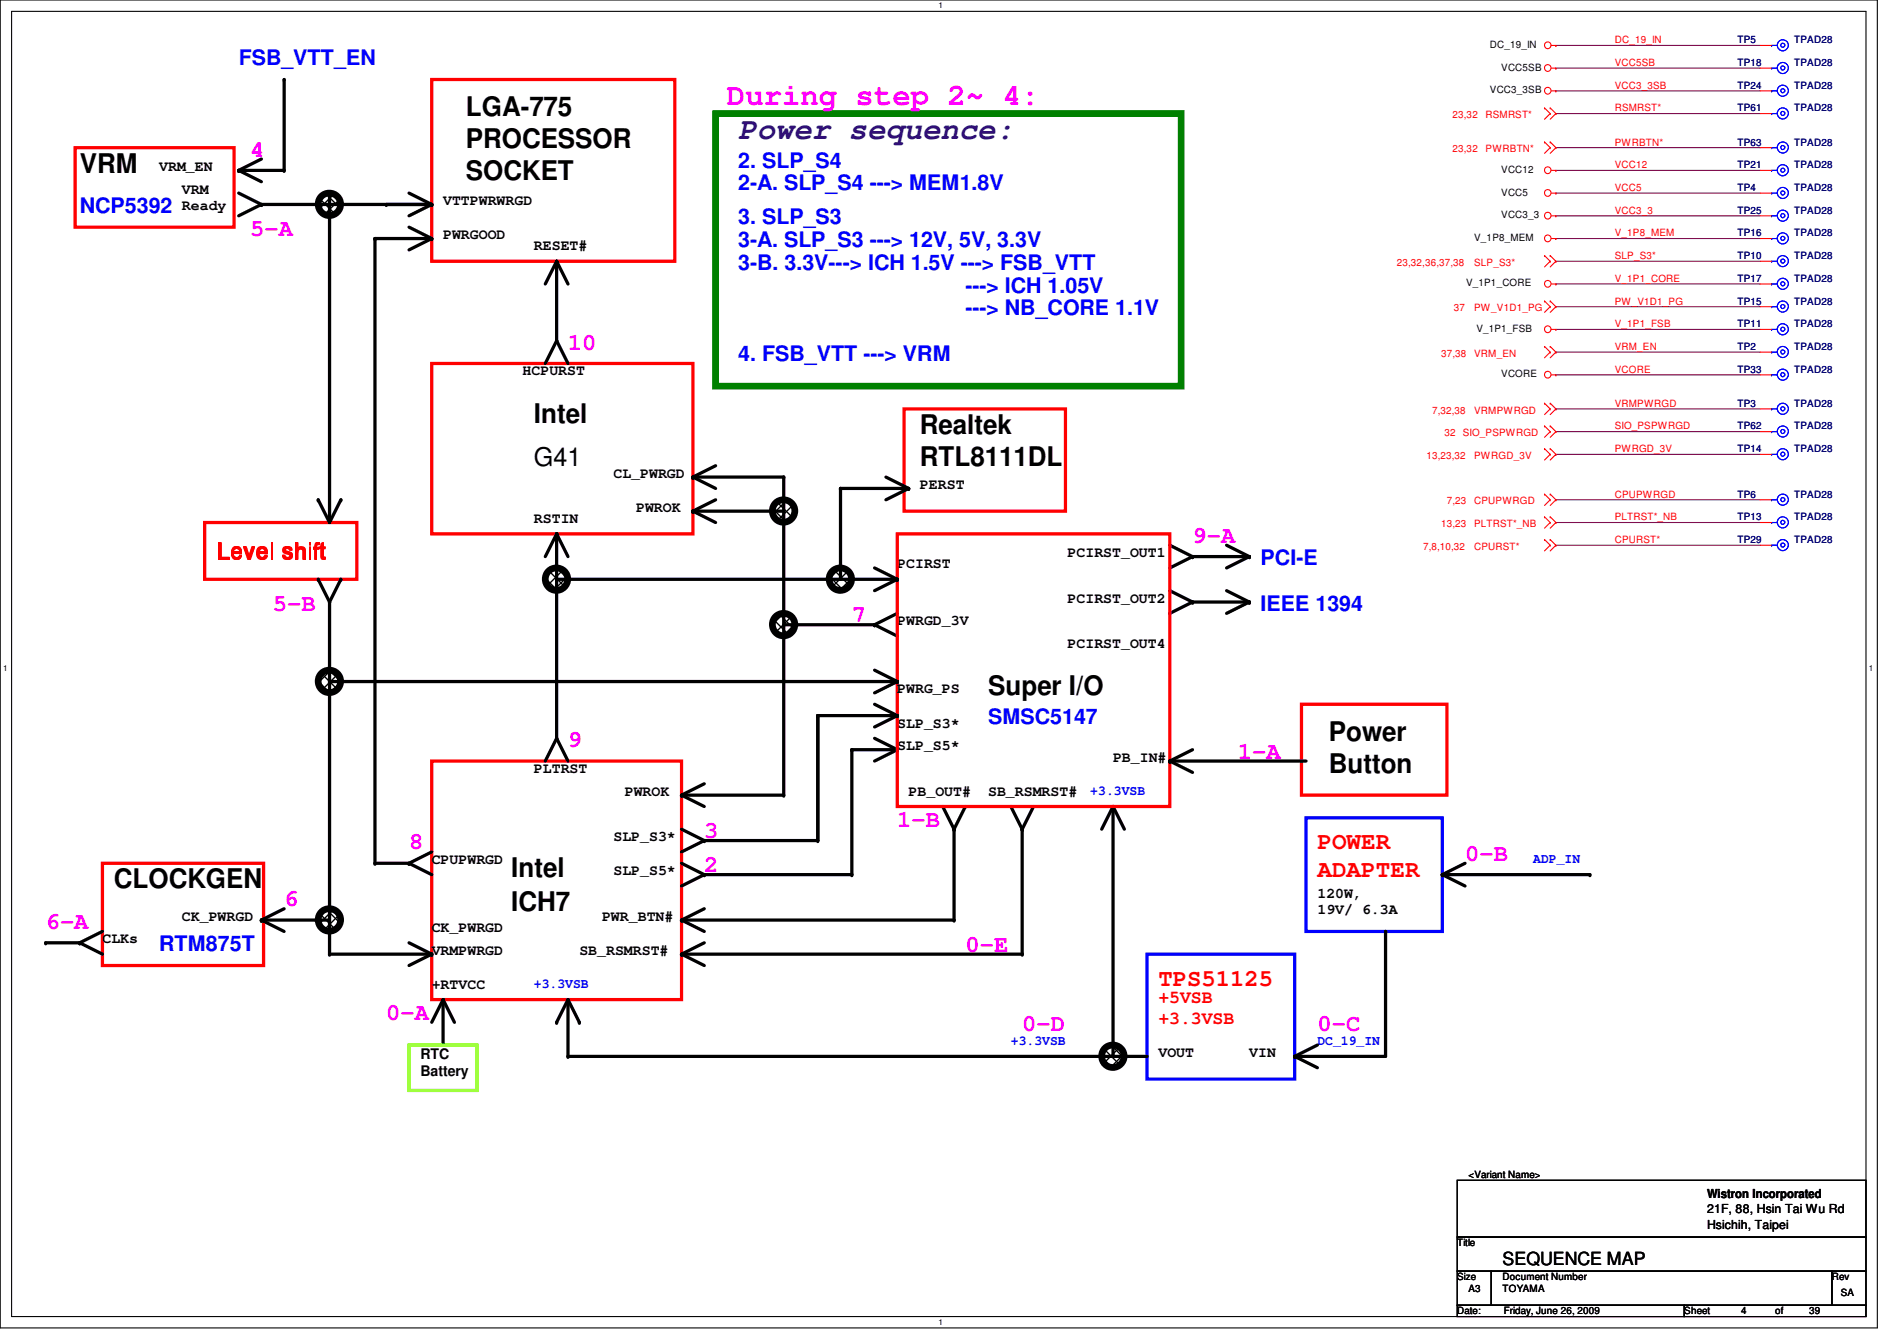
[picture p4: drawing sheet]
<svg xmlns="http://www.w3.org/2000/svg" width="297mm" height="210mm" viewBox="0 0 297 210" stroke-linecap="round" stroke-linejoin="round" font-family="sans-serif">
<path d="M0 0h294v207.9h-294zM1.8 1.8h290.4v204.3h-290.4z" fill="none" stroke="#000" stroke-width=".17"/>
<g fill="#fff">
<path d="M147 .2h.7v1.4h-.7z"/>
<path d="M147 206.2h.7v1.4h-.7z"/>
<path d="M.5 103.9h.7v1.4h-.7z"/>
<path d="M292.6 103.9h.7v1.4h-.7z"/>
</g>
<g fill="none" stroke="#800040" stroke-width=".17">
<path d="M243.6 7.1h.1M243.6 14.2h.1M243.6 17.8h.1M243.6 10.7h.1M243.6 7.1h32M243.6 14.2h32M243.6 17.8h32M243.6 10.7h32M243.6 33.8h.1M243.6 23.1h.1M243.6 30.2h.1M243.6 37.3h.1"/>
<path d="M243.6 26.7h.1M243.6 33.8h32M243.6 23.1h32M243.6 30.2h32M243.6 37.3h32M243.6 26.7h32M243.6 55.1h.1M243.6 51.6h.1M243.6 48h.1M243.6 58.7h.1M243.6 44.4h.1M243.6 40.9h.1"/>
<path d="M243.6 55.1h32M243.6 51.6h32M243.6 48h32M243.6 58.7h32M243.6 44.4h32M243.6 40.9h32M243.6 78.2h.1M243.6 64h.1M243.6 67.6h.1M243.6 71.1h.1M243.6 78.2h32M243.6 64h32"/>
<path d="M243.6 67.6h32M243.6 71.1h32M243.6 85.3h.1M243.6 81.8h.1M243.6 85.3h32M243.6 81.8h32"/>
</g>
<g fill="none" stroke="#f00" stroke-width=".17">
<path d="M241.8 16.9h.1M241.8 16.9l.9 .9M242.7 17.8h.1M242.7 16.9h.1M242.7 17.8l-.9 .9M242.7 16.9l.9 .9M242.9 7.1h.7M242.9 10.7h.7M242.9 14.2h.7M243.6 7.1h.1M243.6 10.7h.1M243.6 14.2h.1"/>
<path d="M243.6 17.8h.1M243.6 17.8l-.9 .9M275.6 7.1h1.8M275.6 10.7h1.8M275.6 14.2h1.8M275.6 17.8h1.8M241.8 22.2h.1M241.8 22.2l.9 .9M242.7 23.1h.1M242.7 22.2h.1M242.7 23.1l-.9 .9M242.7 22.2l.9 .9"/>
<path d="M242.9 33.8h.7M242.9 30.2h.7M242.9 26.7h.7M242.9 37.3h.7M243.6 33.8h.1M243.6 30.2h.1M243.6 26.7h.1M243.6 37.3h.1M243.6 23.1h.1M243.6 23.1l-.9 .9M275.6 33.8h1.8M275.6 30.2h1.8"/>
<path d="M275.6 26.7h1.8M275.6 37.3h1.8M275.6 23.1h1.8M241.8 54.2h.1M241.8 47.1h.1M241.8 40h.1M241.8 54.2l.9 .9M241.8 47.1l.9 .9M241.8 40l.9 .9M242.7 55.1h.1M242.7 54.2h.1M242.7 48h.1"/>
<path d="M242.7 47.1h.1M242.7 40.9h.1M242.7 40h.1M242.7 55.1l-.9 .9M242.7 54.2l.9 .9M242.7 48l-.9 .9M242.7 47.1l.9 .9M242.7 40.9l-.9 .9M242.7 40l.9 .9M242.9 44.4h.7M242.9 58.7h.7M242.9 51.6h.7"/>
<path d="M243.6 44.4h.1M243.6 58.7h.1M243.6 51.6h.1M243.6 55.1h.1M243.6 48h.1M243.6 40.9h.1M243.6 55.1l-.9 .9M243.6 48l-.9 .9M243.6 40.9l-.9 .9M275.6 44.4h1.8M275.6 58.7h1.8M275.6 51.6h1.8"/>
<path d="M275.6 55.1h1.8M275.6 48h1.8M275.6 40.9h1.8M241.8 66.7h.1M241.8 77.3h.1M241.8 63.1h.1M241.8 70.2h.1M241.8 66.7l.9 .9M241.8 77.3l.9 .9M241.8 63.1l.9 .9M241.8 70.2l.9 .9M242.7 67.6h.1"/>
<path d="M242.7 66.7h.1M242.7 78.2h.1M242.7 77.3h.1M242.7 64h.1M242.7 63.1h.1M242.7 71.1h.1M242.7 70.2h.1M242.7 67.6l-.9 .9M242.7 66.7l.9 .9M242.7 78.2l-.9 .9M242.7 77.3l.9 .9M242.7 64l-.9 .9"/>
<path d="M242.7 63.1l.9 .9M242.7 71.1l-.9 .9M242.7 70.2l.9 .9M243.6 67.6h.1M243.6 78.2h.1M243.6 64h.1M243.6 71.1h.1M243.6 67.6l-.9 .9M243.6 78.2l-.9 .9M243.6 64l-.9 .9M243.6 71.1l-.9 .9M275.6 67.6h1.8"/>
<path d="M275.6 78.2h1.8M275.6 71.1h1.8M275.6 64h1.8M241.8 80.9h.1M241.8 84.5h.1M241.8 80.9l.9 .9M241.8 84.5l.9 .8M242.7 81.8h.1M242.7 80.9h.1M242.7 85.3h.1M242.7 84.5h.1M242.7 81.8l-.9 .9"/>
<path d="M242.7 80.9l.9 .9M242.7 85.3l-.9 .9M242.7 84.5l.9 .8M243.6 81.8h.1M243.6 85.3h.1M243.6 81.8l-.9 .9M243.6 85.3l-.9 .9M275.6 81.8h1.8M275.6 85.3h1.8"/>
<circle cx="242.3" cy="10.6" r=".52"/>
<circle cx="242.3" cy="7.1" r=".52"/>
<circle cx="242.3" cy="14.2" r=".52"/>
<circle cx="242.3" cy="30.2" r=".52"/>
<circle cx="242.3" cy="33.8" r=".52"/>
<circle cx="242.3" cy="26.6" r=".52"/>
<circle cx="242.3" cy="37.3" r=".52"/>
<circle cx="242.3" cy="44.4" r=".52"/>
<circle cx="242.3" cy="58.6" r=".52"/>
<circle cx="242.3" cy="51.5" r=".52"/>
</g>
<path d="M228.2 184.7h64v8.9h-64zM228.2 193.6h64v5.4h-64zM228.2 199h5.3v5.3h-5.3zM233.5 199h53.3v5.3h-53.3zM286.8 199h5.4v5.3h-5.4zM228.2 204.3h35.5v1.8h-35.5zM263.7 204.3h28.5v1.8h-28.5z" fill="none" stroke="#000" stroke-width=".17"/>
<g fill="none" stroke="#000" stroke-width=".51">
<path d="M44.5 12.4v14.3h-7.1M37.4 26.7l3.5 1.7M37.4 30.2l3.5 1.8M40.9 24.9l-3.5 1.8M40.9 32h26.7M40.9 32l-3.5 1.8M51.6 30.2v51.6M64 30.2l3.6 1.8M64 35.6l3.6 1.7M67.6 32l-3.6 1.8M67.6 37.3h-8.9v97.8h5.3M67.6 37.3l-3.6 1.8"/>
<path d="M87.2 40.9v12.4M87.2 40.9l-1.8 3.5M87.2 40.9l1.7 3.5M87.2 53.3l1.7 3.6M87.2 53.3l-1.8 3.6M49.8 78.2l1.8 3.6M53.4 78.2l-1.8 3.6M108.5 74.7h14.2v49.8h-16M108.5 74.7l3.6 1.8M112.1 78.2l-3.6 1.8M112.1 72.9l-3.6 1.8M138.7 74.7l3.6 1.8"/>
<path d="M142.3 76.5h-10.7v14.2M142.3 76.5l-3.6 1.7M49.8 90.7l1.8 3.5M51.6 94.2v55.2h16M53.4 90.7l-1.8 3.5M87.2 83.6v32M87.2 83.6l-1.8 3.5M87.2 83.6l1.7 3.5M87.2 90.7h53.3M108.5 80h14.2M108.5 80l3.6 1.8M122.7 97.8h14.2"/>
<path d="M136.9 97.8l3.6 1.8M136.9 88.9l3.6 1.8M140.5 96l-3.6 1.8M140.5 90.7l-3.6 1.8M183.2 85.3l3.5 1.8M183.2 92.5l3.5 1.7M186.7 87.1l-3.5 1.8M186.7 87.1h8.9M186.7 94.2l-3.5 1.8M186.7 94.2h8.9M192.1 85.3l3.5 1.8M192.1 92.5l3.5 1.7"/>
<path d="M195.6 87.1l-3.5 1.8M195.6 94.2l-3.5 1.8M51.6 106.7h88.9M87.2 115.6l-1.8 3.5M87.2 115.6l1.7 3.5M136.9 115.6l3.6 1.7M136.9 110.2l3.6 1.8M136.9 104.9l3.6 1.8M140.5 117.3h-7.1v19.6h-23.1M140.5 112h-12.4v19.6h-17.8M140.5 117.3l-3.6 1.8M140.5 112l-3.6 1.8"/>
<path d="M140.5 106.7l-3.6 1.8M183.2 119.1h21.3M183.2 119.1l3.5 1.8M186.7 117.3l-3.5 1.8M64 135.1l3.6 1.8M67.6 133.3l-3.6 1.8M106.7 129.8l3.6 1.8M106.7 135.1l3.6 1.8M106.7 124.5l3.6 1.7M110.3 131.6l-3.6 1.7M110.3 136.9l-3.6 1.8M110.3 122.7l-3.6 1.8"/>
<path d="M147.6 126.2l1.8 3.6M149.4 129.8v14.2h-42.7M151.2 126.2l-1.8 3.6M158.3 126.2l1.8 3.6M160.1 129.8v19.6h-53.4M161.8 126.2l-1.7 3.6M174.3 126.2v39.2M174.3 126.2l-1.8 3.6M174.3 126.2l1.8 3.6M225.8 136.9h23.2M225.8 136.9l3.6 1.8M229.4 135.1l-3.6 1.8"/>
<path d="M7.2 147.6h5.3M12.5 147.6l3.5 1.8M16 145.8l-3.5 1.8M40.9 144h10.7M40.9 144l3.6 1.8M44.5 142.2l-3.6 1.8M64 147.6l3.6 1.8M67.6 149.4l-3.6 1.7M69.4 156.5v7.1M69.4 156.5l-1.8 3.5M69.4 156.5l1.8 3.5M88.9 156.5v8.9h90.7"/>
<path d="M88.9 156.5l-1.7 3.5M88.9 156.5l1.8 3.5M106.7 149.4l3.6 1.7M106.7 144l3.6 1.8M110.3 147.6l-3.6 1.8M110.3 142.2l-3.6 1.8M217 145.8v19.6h-14.3M202.7 165.4l3.6 1.7M206.3 163.6l-3.6 1.8"/>
</g>
<g fill="#000">
<circle cx="44.5" cy="12.4" r=".25"/>
<circle cx="37.4" cy="26.7" r=".25"/>
<circle cx="40.9" cy="32" r=".25"/>
<circle cx="44.5" cy="26.7" r=".25"/>
<circle cx="51.6" cy="30.2" r=".25"/>
<circle cx="58.7" cy="37.3" r=".25"/>
<circle cx="60.5" cy="32" r=".25"/>
<circle cx="67.6" cy="32" r=".25"/>
<circle cx="67.6" cy="37.3" r=".25"/>
<circle cx="87.2" cy="40.9" r=".25"/>
<circle cx="87.2" cy="53.3" r=".25"/>
<circle cx="49.8" cy="78.2" r=".25"/>
<circle cx="53.4" cy="78.2" r=".25"/>
<circle cx="108.5" cy="74.7" r=".25"/>
<circle cx="122.7" cy="74.7" r=".25"/>
<circle cx="131.6" cy="76.5" r=".25"/>
<circle cx="142.3" cy="76.5" r=".25"/>
<circle cx="49.8" cy="90.7" r=".25"/>
<circle cx="51.6" cy="94.2" r=".25"/>
<circle cx="53.4" cy="90.7" r=".25"/>
<circle cx="87.2" cy="83.6" r=".25"/>
<circle cx="87.2" cy="90.7" r=".25"/>
<circle cx="108.5" cy="80" r=".25"/>
<circle cx="122.7" cy="97.8" r=".25"/>
<circle cx="136.9" cy="97.8" r=".25"/>
<circle cx="140.5" cy="90.7" r=".25"/>
<circle cx="186.7" cy="87.1" r=".25"/>
<circle cx="186.7" cy="94.2" r=".25"/>
<circle cx="195.6" cy="87.1" r=".25"/>
<circle cx="195.6" cy="94.2" r=".25"/>
<circle cx="51.6" cy="106.7" r=".25"/>
<circle cx="87.2" cy="115.6" r=".25"/>
<circle cx="128.1" cy="112" r=".25"/>
<circle cx="133.4" cy="117.3" r=".25"/>
<circle cx="140.5" cy="117.3" r=".25"/>
<circle cx="140.5" cy="112" r=".25"/>
<circle cx="140.5" cy="106.7" r=".25"/>
<circle cx="183.2" cy="119.1" r=".25"/>
<circle cx="58.7" cy="135.1" r=".25"/>
<circle cx="64" cy="135.1" r=".25"/>
<circle cx="106.7" cy="124.5" r=".25"/>
<circle cx="110.3" cy="136.9" r=".25"/>
<circle cx="110.3" cy="131.6" r=".25"/>
<circle cx="122.7" cy="124.5" r=".25"/>
<circle cx="128.1" cy="131.6" r=".25"/>
<circle cx="133.4" cy="136.9" r=".25"/>
<circle cx="149.4" cy="129.8" r=".25"/>
<circle cx="160.1" cy="129.8" r=".25"/>
<circle cx="174.3" cy="126.2" r=".25"/>
<circle cx="225.8" cy="136.9" r=".25"/>
<circle cx="249" cy="136.9" r=".25"/>
<circle cx="7.2" cy="147.6" r=".25"/>
<circle cx="12.5" cy="147.6" r=".25"/>
<circle cx="40.9" cy="144" r=".25"/>
<circle cx="51.6" cy="149.4" r=".25"/>
<circle cx="67.6" cy="149.4" r=".25"/>
<circle cx="69.4" cy="156.5" r=".25"/>
<circle cx="88.9" cy="156.5" r=".25"/>
<circle cx="106.7" cy="144" r=".25"/>
<circle cx="106.7" cy="149.4" r=".25"/>
<circle cx="149.4" cy="144" r=".25"/>
<circle cx="160.1" cy="149.4" r=".25"/>
<circle cx="217" cy="145.8" r=".25"/>
<circle cx="87.2" cy="160" r=".25"/>
<circle cx="88.9" cy="165.4" r=".25"/>
<circle cx="90.7" cy="160" r=".25"/>
<circle cx="202.7" cy="165.4" r=".25"/>
</g>
<path d="M67.6 12.4h38.1v28.5h-38.1zM11.8 23.1h24.9v12.5h-24.9zM67.6 56.9h40.9v26.7h-40.9zM141.6 64h25.2v16h-25.2zM32 81.8h23.9v8.9h-23.9zM140.5 83.6h42.7v42.6h-42.7zM67.6 119.1h39.1v37.4h-39.1zM203.8 110.2h22.8v14.3h-22.8zM16 135.1h25.3v16h-25.3z" fill="none" stroke="#f00" stroke-width=".51"/>
<path d="M64 163.6h10.7v7.1h-10.7z" fill="none" stroke="#80ff00" stroke-width=".51"/>
<path d="M112.1 17.8h72.9v42.7h-72.9z" fill="none" stroke="#008000" stroke-width="1.1"/>
<g fill="#000">
<circle cx="51.6" cy="32" r="1.76"/>
<circle cx="122.7" cy="80" r="1.76"/>
<circle cx="87.1" cy="90.7" r="1.76"/>
<circle cx="122.7" cy="97.8" r="1.76"/>
<circle cx="131.6" cy="90.7" r="1.76"/>
<circle cx="51.6" cy="106.7" r="1.76"/>
<circle cx="51.6" cy="144" r="1.76"/>
<circle cx="174.3" cy="165.3" r="1.76"/>
</g>
<g fill="none" stroke="#000" stroke-width="1.1">
<circle cx="51.6" cy="32" r="1.76"/>
<circle cx="122.7" cy="80" r="1.76"/>
<circle cx="87.1" cy="90.7" r="1.76"/>
<circle cx="122.7" cy="97.8" r="1.76"/>
<circle cx="131.6" cy="90.7" r="1.76"/>
<circle cx="51.6" cy="106.7" r="1.76"/>
<circle cx="51.6" cy="144" r="1.76"/>
<circle cx="174.3" cy="165.3" r="1.76"/>
</g>
<path d="M204.5 128h21.3v17.8h-21.3zM179.6 149.4h23.1v19.5h-23.1z" fill="none" stroke="#00f" stroke-width=".51"/>
<g fill="none" stroke="#00f" stroke-width=".17">
<path d="M277.4 7.1h.1M277.4 14.2h.1M277.4 10.7h.1M277.4 17.8h.1M277.4 7.1h.9M277.4 14.2h.9M277.4 10.7h.9M277.4 17.8h.9M277.4 26.7h.1M277.4 37.3h.1M277.4 30.2h.1M277.4 33.8h.1"/>
<path d="M277.4 23.1h.1M277.4 26.7h.9M277.4 37.3h.9M277.4 30.2h.9M277.4 33.8h.9M277.4 23.1h.9M277.4 58.7h.1M277.4 55.1h.1M277.4 48h.1M277.4 44.4h.1M277.4 51.6h.1M277.4 40.9h.1"/>
<path d="M277.4 58.7h.9M277.4 55.1h.9M277.4 48h.9M277.4 44.4h.9M277.4 51.6h.9M277.4 40.9h.9M277.4 67.6h.1M277.4 78.2h.1M277.4 71.1h.1M277.4 64h.1M277.4 67.6h.9M277.4 78.2h.9"/>
<path d="M277.4 71.1h.9M277.4 64h.9M277.4 81.8h.1M277.4 85.3h.1M277.4 81.8h.9M277.4 85.3h.9"/>
<circle cx="279.2" cy="17.8" r=".32"/>
<circle cx="279.2" cy="10.6" r=".32"/>
<circle cx="279.2" cy="7.1" r=".32"/>
<circle cx="279.2" cy="14.2" r=".32"/>
<circle cx="279.2" cy="7.1" r=".87"/>
<circle cx="279.2" cy="14.2" r=".87"/>
<circle cx="279.2" cy="17.8" r=".87"/>
<circle cx="279.2" cy="10.6" r=".87"/>
<circle cx="279.2" cy="26.6" r=".32"/>
<circle cx="279.2" cy="33.8" r=".32"/>
<circle cx="279.2" cy="37.3" r=".32"/>
<circle cx="279.2" cy="23.1" r=".32"/>
<circle cx="279.2" cy="30.2" r=".32"/>
<circle cx="279.2" cy="26.6" r=".87"/>
<circle cx="279.2" cy="23.1" r=".87"/>
<circle cx="279.2" cy="37.3" r=".87"/>
<circle cx="279.2" cy="33.8" r=".87"/>
<circle cx="279.2" cy="30.2" r=".87"/>
<circle cx="279.2" cy="55.1" r=".32"/>
<circle cx="279.2" cy="51.5" r=".32"/>
<circle cx="279.2" cy="44.4" r=".32"/>
<circle cx="279.2" cy="40.9" r=".32"/>
<circle cx="279.2" cy="58.6" r=".32"/>
<circle cx="279.2" cy="48" r=".32"/>
<circle cx="279.2" cy="55.1" r=".87"/>
<circle cx="279.2" cy="58.6" r=".87"/>
<circle cx="279.2" cy="51.5" r=".87"/>
<circle cx="279.2" cy="48" r=".87"/>
<circle cx="279.2" cy="44.4" r=".87"/>
<circle cx="279.2" cy="40.9" r=".87"/>
<circle cx="279.2" cy="78.2" r=".32"/>
<circle cx="279.2" cy="67.5" r=".32"/>
<circle cx="279.2" cy="71.1" r=".32"/>
<circle cx="279.2" cy="64" r=".32"/>
<circle cx="279.2" cy="67.5" r=".87"/>
<circle cx="279.2" cy="64" r=".87"/>
<circle cx="279.2" cy="78.2" r=".87"/>
<circle cx="279.2" cy="71.1" r=".87"/>
<circle cx="279.2" cy="85.3" r=".32"/>
<circle cx="279.2" cy="81.8" r=".32"/>
<circle cx="279.2" cy="85.3" r=".87"/>
<circle cx="279.2" cy="81.8" r=".87"/>
</g>
<text font-size="4.8" fill="#f0f" x="113.8" y="16.5">During step 2~ 4:</text>
<text font-size="4.8" fill="#400080" x="115.6" y="21.8">Power sequence:</text>
<g font-size="4.2">
<text x="72.9" y="18.2">LGA-775</text>
<text x="72.9" y="23.2">PROCESSOR</text>
<text x="12.5" y="27.1">VRM</text>
<text x="72.9" y="28.2">SOCKET</text>
<text x="83.6" y="66.2">Intel</text>
<text x="144.1" y="67.9">Realtek</text>
<text x="144.1" y="72.9">RTL8111DL</text>
<text x="154.7" y="108.8">Super I/O</text>
<text x="208.1" y="116">Power</text>
<text x="208.1" y="120.9">Button</text>
<text x="80" y="137.3">Intel</text>
<text x="17.8" y="139.1">CLOCKGEN</text>
<text x="80" y="142.6">ICH7</text>
</g>
<text font-size="4.1" x="83.6" y="73">G41</text>
<g font-size="3.7" fill="#f0f">
<text x="39.2" y="24.5">4</text>
<text x="39.2" y="37">5-A</text>
<text x="88.9" y="54.7">10</text>
<text x="186.7" y="85">9-A</text>
<text x="42.7" y="95.6">5-B</text>
<text x="133.4" y="97.4">7</text>
<text x="88.9" y="117">9</text>
<text x="193.8" y="118.7">1-A</text>
<text x="110.3" y="131.2">3</text>
<text x="140.5" y="129.4">1-B</text>
<text x="64" y="133">8</text>
<text x="110.3" y="136.5">2</text>
<text x="229.4" y="134.7">0-B</text>
<text x="44.5" y="141.9">6</text>
<text x="7.2" y="145.4">6-A</text>
<text x="151.2" y="149">0-E</text>
<text x="60.5" y="159.6">0-A</text>
<text x="160.1" y="161.4">0-D</text>
<text x="206.3" y="161.4">0-C</text>
</g>
<g font-size="3.7" fill="#f00">
<text x="33.9" y="87.5">Level shift</text>
<text x="206.3" y="133">POWER</text>
<text x="206.3" y="137.2">ADAPTER</text>
<text x="181.4" y="154.3">TPS51125</text>
</g>
<g font-size="3.3" fill="#00f">
<text x="37.4" y="10.2">FSB_VTT_EN</text>
<text x="115.6" y="29.8">2-A. SLP_S4 ---&gt; MEM1.8V</text>
<text x="115.6" y="26.2">2. SLP_S4</text>
<text x="12.5" y="33.4">NCP5392</text>
<text x="115.6" y="35.1">3. SLP_S3</text>
<text x="115.6" y="38.7">3-A. SLP_S3 ---&gt; 12V, 5V, 3.3V</text>
<text x="115.6" y="42.2">3-B. 3.3V---&gt; ICH 1.5V ---&gt; FSB_VTT</text>
<text x="151.2" y="45.8">---&gt; ICH 1.05V</text>
<text x="151.2" y="49.4">---&gt; NB_CORE 1.1V</text>
<text x="115.6" y="56.5">4. FSB_VTT ---&gt; VRM</text>
<text x="197.4" y="88.5">PCI-E</text>
<text x="197.4" y="95.6">IEEE 1394</text>
<text x="154.7" y="113.4">SMSC5147</text>
<text x="24.9" y="148.9">RTM875T</text>
</g>
<g font-size="2.8" fill="#f00">
<text x="181.4" y="157.1">+5VSB</text>
<text x="181.4" y="160.3">+3.3VSB</text>
</g>
<text font-size="2.8" x="235.3" y="198">SEQUENCE MAP</text>
<g font-size="2.3">
<text x="24.9" y="26.8">VRM_EN</text>
<text x="28.5" y="30.3">VRM</text>
<text x="28.5" y="32.9">Ready</text>
<text x="69.4" y="32.1">VTTPWRWRGD</text>
<text x="69.4" y="37.4">PWRGOOD</text>
<text x="83.6" y="39.2">RESET#</text>
<text x="81.8" y="58.8">HCPURST</text>
<text x="96.1" y="74.8">CL_PWRGD</text>
<text x="144.1" y="76.5">PERST</text>
<text x="83.6" y="81.9">RSTIN</text>
<text x="99.6" y="80.1">PWROK</text>
<text x="140.5" y="89">PCIRST</text>
<text x="167.2" y="87.2">PCIRST_OUT1</text>
<text x="167.2" y="94.3">PCIRST_OUT2</text>
<text x="140.5" y="97.9">PWRGD_3V</text>
<text x="167.2" y="101.4">PCIRST_OUT4</text>
<text x="140.5" y="108.5">PWRG_PS</text>
<text x="140.5" y="113.9">SLP_S3*</text>
<text x="140.5" y="117.4">SLP_S5*</text>
<text x="174.3" y="119.2">PB_IN#</text>
<text x="83.6" y="121">PLTRST</text>
<text x="97.8" y="124.5">PWROK</text>
<text x="142.3" y="124.5">PB_OUT#</text>
<text x="154.7" y="124.5">SB_RSMRST#</text>
<text x="96.1" y="131.7">SLP_S3*</text>
<text x="67.6" y="135.2">CPUPWRGD</text>
<text x="96.1" y="137">SLP_S5*</text>
<text x="206.3" y="140.5">120W,</text>
<text x="206.3" y="143.1">19V/ 6.3A</text>
<text x="16" y="147.7">CLKs</text>
<text x="28.5" y="144.1">CK_PWRGD</text>
<text x="67.6" y="149.4">VRMPWRGD</text>
<text x="67.6" y="145.9">CK_PWRGD</text>
<text x="90.7" y="149.4">SB_RSMRST#</text>
<text x="94.3" y="144.1">PWR_BTN#</text>
<text x="67.6" y="154.8">+RTVCC</text>
<text x="65.8" y="165.7">RTC</text>
<text x="181.4" y="165.4">VOUT</text>
<text x="195.6" y="165.4">VIN</text>
<text x="65.8" y="168.4">Battery</text>
</g>
<g font-size="2.1" fill="#00f">
<text x="170.7" y="124.4">+3.3VSB</text>
<text x="240.1" y="135.1">ADP_IN</text>
<text x="83.6" y="154.6">+3.3VSB</text>
<text x="158.3" y="163.5">+3.3VSB</text>
<text x="206.3" y="163.5">DC_19_IN</text>
</g>
<g font-size="1.9">
<text x="267.3" y="187.5">Wistron Incorporated</text>
<text x="267.3" y="189.9">21F, 88, Hsin Tai Wu Rd</text>
<text x="267.3" y="192.4">Hsichih, Taipei</text>
</g>
<g font-size="1.6">
<text x="233.3" y="7.5">DC_19_IN</text>
<text x="235.1" y="11">VCC5SB</text>
<text x="233.3" y="14.6">VCC3_3SB</text>
<text x="235.1" y="27.1">VCC12</text>
<text x="235.1" y="34.2">VCC3_3</text>
<text x="235.1" y="30.6">VCC5</text>
<text x="230.8" y="37.7">V_1P8_MEM</text>
<text x="229.6" y="44.8">V_1P1_CORE</text>
<text x="231.2" y="51.9">V_1P1_FSB</text>
<text x="235.1" y="59.1">VCORE</text>
<text x="230" y="184.4">&lt;Variant Name&gt;</text>
<text x="228.2" y="195.1">Title</text>
<text x="228.2" y="200.4">Size</text>
<text x="230" y="202.2">A3</text>
<text x="235.3" y="200.4">Document Number</text>
<text x="235.3" y="202.2">TOYAMA</text>
<text x="286.8" y="200.4">Rev</text>
<text x="288.2" y="202.9">SA</text>
<text x="228.2" y="205.7">Date:</text>
<text x="235.5" y="205.7">Friday, June 26, 2009</text>
<text x="263.7" y="205.7">Sheet</text>
<text x="272.6" y="205.7">4</text>
<text x="278" y="205.7">of</text>
<text x="283.3" y="205.7">39</text>
</g>
<g font-size="1.6" fill="#f00">
<text x="252.9" y="6.8">DC_19_IN</text>
<text x="252.9" y="10.3">VCC5SB</text>
<text x="252.9" y="13.9">VCC3_3SB</text>
<text x="252.9" y="17.4">RSMRST*</text>
<text x="227.5" y="23.8">23,32</text>
<text x="227.5" y="18.5">23,32</text>
<text x="232.6" y="23.8">PWRBTN*</text>
<text x="232.6" y="18.5">RSMRST*</text>
<text x="252.9" y="22.8">PWRBTN*</text>
<text x="252.9" y="29.9">VCC5</text>
<text x="252.9" y="26.3">VCC12</text>
<text x="252.9" y="33.4">VCC3_3</text>
<text x="218.7" y="41.6">23,32,36,37,38</text>
<text x="230.8" y="41.6">SLP_S3*</text>
<text x="252.9" y="37">V_1P8_MEM</text>
<text x="252.9" y="40.6">SLP_S3*</text>
<text x="252.9" y="47.7">PW_V1D1_PG</text>
<text x="252.9" y="44.1">V_1P1_CORE</text>
<text x="227.6" y="48.7">37</text>
<text x="230.8" y="48.7">PW_V1D1_PG</text>
<text x="252.9" y="51.2">V_1P1_FSB</text>
<text x="225.7" y="55.8">37,38</text>
<text x="230.8" y="55.8">VRM_EN</text>
<text x="252.9" y="54.8">VRM_EN</text>
<text x="252.9" y="58.3">VCORE</text>
<text x="224.2" y="64.7">7,32,38</text>
<text x="230.8" y="64.7">VRMPWRGD</text>
<text x="252.9" y="63.7">VRMPWRGD</text>
<text x="223.3" y="71.8">13,23,32</text>
<text x="226.2" y="68.3">32</text>
<text x="229.1" y="68.3">SIO_PSPWRGD</text>
<text x="230.8" y="71.8">PWRGD_3V</text>
<text x="252.9" y="67.2">SIO_PSPWRGD</text>
<text x="252.9" y="70.8">PWRGD_3V</text>
<text x="252.9" y="77.9">CPUPWRGD</text>
<text x="225.7" y="82.5">13,23</text>
<text x="226.6" y="79">7,23</text>
<text x="230.8" y="82.5">PLTRST*_NB</text>
<text x="230.8" y="79">CPUPWRGD</text>
<text x="252.9" y="81.4">PLTRST*_NB</text>
<text x="222.8" y="86.1">7,8,10,32</text>
<text x="230.8" y="86.1">CPURST*</text>
<text x="252.9" y="85">CPURST*</text>
</g>
<g font-size="1.6" fill="#000080">
<text x="272.1" y="6.8">TP5</text>
<text x="272.1" y="10.3">TP18</text>
<text x="281" y="6.8">TPAD28</text>
<text x="281" y="10.3">TPAD28</text>
<text x="272.1" y="13.9">TP24</text>
<text x="272.1" y="17.4">TP61</text>
<text x="281" y="13.9">TPAD28</text>
<text x="281" y="17.4">TPAD28</text>
<text x="272.1" y="22.8">TP63</text>
<text x="281" y="22.8">TPAD28</text>
<text x="272.1" y="26.3">TP21</text>
<text x="272.1" y="29.9">TP4</text>
<text x="281" y="26.3">TPAD28</text>
<text x="281" y="29.9">TPAD28</text>
<text x="272.1" y="33.4">TP25</text>
<text x="281" y="33.4">TPAD28</text>
<text x="272.1" y="37">TP16</text>
<text x="272.1" y="40.6">TP10</text>
<text x="281" y="37">TPAD28</text>
<text x="281" y="40.6">TPAD28</text>
<text x="272.1" y="47.7">TP15</text>
<text x="272.1" y="44.1">TP17</text>
<text x="281" y="47.7">TPAD28</text>
<text x="281" y="44.1">TPAD28</text>
<text x="272.1" y="51.2">TP11</text>
<text x="281" y="51.2">TPAD28</text>
<text x="272.1" y="58.3">TP33</text>
<text x="272.1" y="54.8">TP2</text>
<text x="281" y="58.3">TPAD28</text>
<text x="281" y="54.8">TPAD28</text>
<text x="272.1" y="63.7">TP3</text>
<text x="281" y="63.7">TPAD28</text>
<text x="272.1" y="67.2">TP62</text>
<text x="272.1" y="70.8">TP14</text>
<text x="281" y="67.2">TPAD28</text>
<text x="281" y="70.8">TPAD28</text>
<text x="272.1" y="77.9">TP6</text>
<text x="281" y="77.9">TPAD28</text>
<text x="272.1" y="81.4">TP13</text>
<text x="281" y="81.4">TPAD28</text>
<text x="272.1" y="85">TP29</text>
<text x="281" y="85">TPAD28</text>
</g>
<g font-size="1.3">
<text x="147" y="1.3">1</text>
<text x=".5" y="105.1">1</text>
<text x="292.6" y="105.1">1</text>
<text x="147" y="207.4">1</text>
</g>
</svg>
